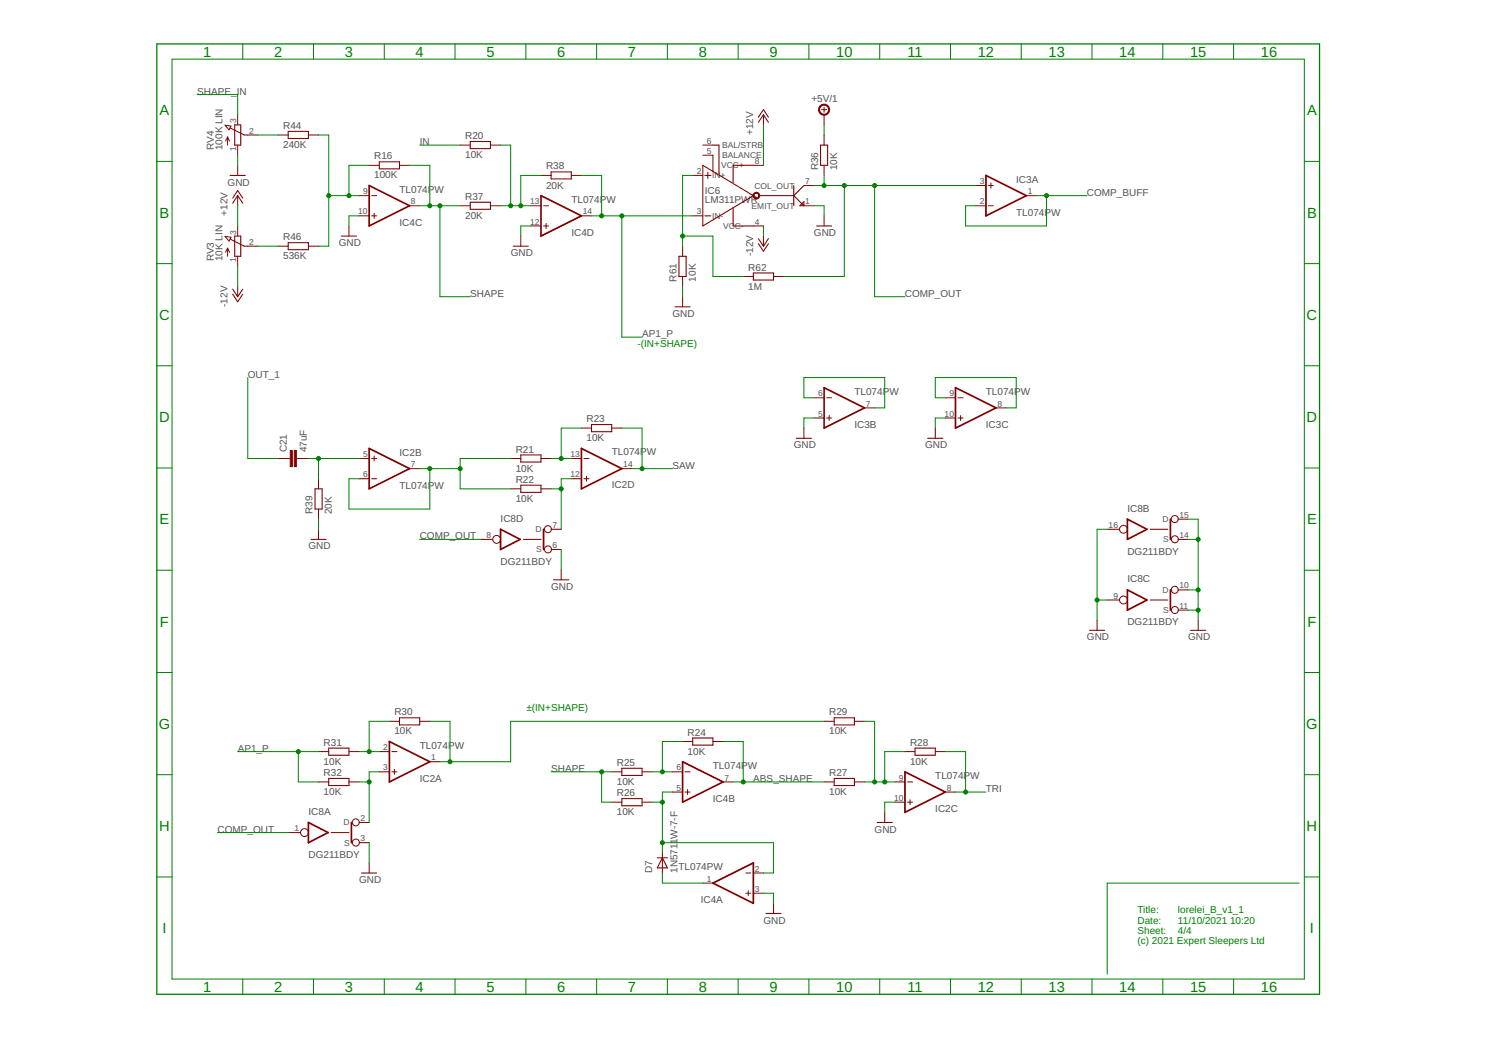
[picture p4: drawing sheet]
<svg xmlns="http://www.w3.org/2000/svg" width="297mm" height="210mm" viewBox="0 0 297 210" stroke-linecap="round" stroke-linejoin="round" font-family="sans-serif">
<g fill="none" stroke="#800000" stroke-width=".34">
<path d="M73.4 36.9l8.1 4-8.1 4.1zM107.6 38.9l8.1 4-8.1 4.1zM196.2 34.9l8 4-8 4zM164 77.1l8 4.1-8 4zM190.1 77.1l8.1 4.1-8.1 4zM73.4 89.2l8.1 4-8.1 4.1zM115.7 89.2l8 4-8 4.1zM99.6 105.3l3.9 2-3.9 2zM108.1 105.3v4M224.3 117.4l3.9 2-3.9 2zM224.3 103.3l3.9 2-3.9 2zM232.9 103.3v4"/>
<path d="M232.9 117.4v4M77.5 147.5l8 4.1-8 4zM135.8 151.6l8 4-8 4zM180 153.6l8.1 4-8.1 4zM61.4 163.6l3.9 2.1-3.9 2zM69.9 163.6v4.1M141.8 175.7l8.1-4v8z"/>
</g>
<g fill="none" stroke="#800000" stroke-width=".2">
<path d="M44.8 24.9l1.2 .2-.4 .7zM45.3 27.3v1.6M45.3 27.3l-.4 .8M45.3 27.3l.4 .8M45.8 25.5l2.8 1.4h2.7M47.3 22.8v2M47.3 28.9v2M47.3 32.9v2M47.3 38.9v2M55.3 26.9h2M61.4 26.9h2M71.4 38.9h2"/>
<path d="M73.4 32.9h2.1M73.9 38.9h1.1M79.5 32.9h2M91.5 28.9h2.1M97.6 28.9h2M107.6 34.9h2M113.7 34.9h2M137.8 34.9h2M139.8 28.9h2M139.8 30.9h2M149.9 32.9h2M151.9 22.8v2"/>
<path d="M159.9 36.9h2M163.4 21.8h1.1M164 21.3v1M164 22.8v2M164 26.9v2M164 32.9v2M194.1 36.9h2.1M196.6 36.9h1.1M197.1 36.4v1M204.2 38.9h2M44.8 47l1.2 .2-.4 .8zM45.3 49.4v1.6"/>
<path d="M45.3 49.4l-.4 .8M45.3 49.4l.4 .8M45.8 47.6l2.8 1.4h2.7M47.3 45v2M47.3 51v2M47.3 57v2M55.3 49h2M61.4 49h2M69.4 45v2M71.4 42.9h2M73.9 42.9h1.1M74.4 42.4v1.1"/>
<path d="M81.5 40.9h2M91.5 40.9h2.1M97.6 40.9h2M103.6 47v2M105.6 40.9h2M105.6 45h2M108.1 40.9h1M108.1 45h1M108.6 44.4v1.1M115.7 42.9h2M135.8 49v2M135.8 55v2"/>
<path d="M135.8 59v2M137.8 42.9h2M147.9 55h2M149.9 45h2M151.9 47v2M153.9 55h2M159.9 40.9h2M164 42.9v2.1M194.1 40.9h2.1M196.6 40.9h1.1M161.9 79.1h2.1M164.5 79.1h1"/>
<path d="M188.1 79.1h2M190.6 79.1h1M55.3 91.2h2.4M58.9 91.2h2.5M63.4 95.2v2.1M71.4 91.2h2M71.4 95.2h2M73.9 91.2h1.1M73.9 95.2h1.1M74.4 90.7v1M81.5 93.2h2M101.6 91.2h2"/>
<path d="M101.6 97.3h2M107.6 91.2h2M107.6 97.3h2M113.7 91.2h2M113.7 95.2h2M115.7 85.2h2M116.2 91.2h1M116.2 95.2h1M116.7 94.7v1M121.7 85.2h2M123.7 93.2h2M159.9 85.2v2"/>
<path d="M161.9 83.2h2.1M164.5 83.2h1M165 82.7v1M172 81.2h2M186.1 85.2v2M188.1 83.2h2M190.6 83.2h1M191.1 82.7v1M198.2 81.2h2M63.4 101.3v2M63.4 105.3v2M95.6 107.3h2.4"/>
<path d="M104.1 107.3h3.5M109.6 105.3h2.1M109.6 109.3h2.1M111.7 113.3v2.1M220.3 105.3h2.4M220.3 119.4h2.4M228.8 105.3h3.5M228.8 119.4h3.5M234.4 107.3h2M234.4 117.4h2M234.4 103.3h2M218.3 123.4v2"/>
<path d="M234.4 121.4h2M238.4 123.4v2M63.4 155.6h2M63.4 149.5h2M69.4 155.6h2M69.4 149.5h2M75.5 153.6h2M75.5 149.5h2M77.5 143.5h2M78 153.6h1M78 149.5h1M78.5 153.1v1"/>
<path d="M83.5 143.5h2M85.5 151.6h2M121.7 153.6h2M121.7 159.6h2M127.7 153.6h2.1M127.7 159.6h2.1M133.8 157.6h2M133.8 153.6h2M135.8 147.5h2M136.3 157.6h1M136.3 153.6h1M136.8 157.1v1"/>
<path d="M141.8 147.5h2M143.8 155.6h2.1M164 155.6h2M164 143.5h2M170 155.6h2M170 143.5h2M178 155.6h2M178 159.6h2M180 149.5h2.1M180.6 155.6h1M180.6 159.6h1M181.1 159.1v1"/>
<path d="M186.1 149.5h2M188.1 157.6h2M57.3 165.7h2.5M65.9 165.7h3.5M71.4 163.6h2M71.4 167.7h2M73.4 171.7v2M131.8 169.7v4M139.8 175.7h2M148.4 177.7h1M148.4 173.7h1M148.9 177.2v1"/>
<path d="M149.9 177.7h2M149.9 173.7h2M153.9 179.7v2M176 161.6v2"/>
<circle cx="98.8" cy="107.3" r=".78"/>
<circle cx="109" cy="105.3" r=".7"/>
<circle cx="109" cy="109.3" r=".7"/>
<circle cx="223.5" cy="119.4" r=".78"/>
<circle cx="223.5" cy="105.3" r=".78"/>
<circle cx="233.7" cy="117.3" r=".7"/>
<circle cx="233.7" cy="103.3" r=".7"/>
<circle cx="233.7" cy="107.3" r=".7"/>
<circle cx="233.7" cy="121.4" r=".7"/>
<circle cx="60.6" cy="165.7" r=".78"/>
<circle cx="70.8" cy="163.6" r=".7"/>
<circle cx="70.8" cy="167.6" r=".7"/>
</g>
<g fill="none" stroke="#800000" stroke-width=".21">
<path d="M45.8 34.9h3M46.3 39.4l1-1.5 1 1.5M46.7 24.8h1.2v4.1h-1.2zM57.3 26.1h4.1v1.5h-4.1zM75.5 32.2h4v1.4h-4zM93.6 28.2h4v1.4h-4zM109.6 34.2h4.1v1.4h-4.1zM139.8 32.9l10.1 6-10.1 6.1zM140.2 34.9h1.2M140.8 34.3v1.2M141.8 30.9v3.2M141.8 28.9h1.2v5.8"/>
<path d="M149.9 32.9h-4v3.4M150.9 24.3l1-1.5 1 1.5M150.9 23.3l1-1.5 1 1.5M151.1 38.9h6.8M157.9 36.9v4M157.9 38.9l2 2M159.9 36.9l-2 2M163.3 28.9h1.4v4h-1.4zM46.3 40.4l1-1.5 1 1.5M46.3 57.5l1 1.5 1-1.5M46.3 58.5l1 1.5 1-1.5M46.7 47h1.2v4h-1.2z"/>
<path d="M57.3 48.3h4.1v1.4h-4.1zM67.9 47h3M93.6 40.2h4v1.4h-4zM102.1 49h3M135.1 51h1.4v4h-1.4zM140.2 42.9h1.2M145.9 41.3v3.7h4M149.9 54.3h4v1.4h-4zM150.9 47.5l1 1.5 1-1.5M150.9 48.5l1 1.5 1-1.5M159.1 40.9l.8-.8v.8zM162.5 45h3"/>
<path d="M134.3 61h3M62.7 97.3h1.4v4h-1.4zM103.6 90.5h4v1.4h-4zM103.6 96.5h4v1.5h-4zM117.7 84.5h4v1.4h-4zM158.4 87.2h3M184.6 87.2h3M61.9 107.3h3M110.2 115.4h3M216.8 125.4h3M236.9 125.4h3M65.4 154.9h4v1.4h-4z"/>
<path d="M65.4 148.8h4v1.5h-4zM79.5 142.8h4v1.4h-4zM123.7 152.9h4v1.4h-4zM123.7 158.9h4v1.4h-4zM137.8 146.8h4v1.5h-4zM166 154.9h4v1.4h-4zM166 142.8h4v1.4h-4zM182.1 148.8h4v1.5h-4zM71.9 173.7h3.1M130.8 170.7h2M131.8 170.7l1 2h-2zM174.5 163.6h3"/>
<path d="M152.4 181.7h3"/>
</g>
<g fill="#800000" stroke="#800000" stroke-width=".2">
<path d="M150 38.5a.66 .66 0 0 1 1 .1 .66 .66 0 0 1-.3 1 .66 .66 0 0 1-.9-.7h.2a.47 .47 0 0 1 .6-.4 .47 .47 0 0 1 .2 .7 .47 .47 0 0 1-.7-.1l-.1-.2h-.2z" fill-rule="evenodd"/>
<path d="M163.2 21a1.1 1.1 0 0 1 1.7 .3 1.1 1.1 0 0 1-.7 1.6 1.1 1.1 0 0 1-1.3-1.1h.1a.9 .9 0 0 1 1.3-.8 .9 .9 0 0 1 .3 1.5 .9 .9 0 0 1-1.5-.4l-.1-.3h-.1v-.3z" fill-rule="evenodd"/>
</g>
<g fill="#800000" stroke="#800000" stroke-width=".2">
<path d="M58.5 89.6h.5v3.2h-.5z"/>
<path d="M57.7 89.6h.5v3.2h-.5z"/>
</g>
<path d="M31.2 8.7h231.3v189.1h-231.3z" fill="none" stroke="#008000" stroke-width=".25"/>
<g fill="none" stroke="#008000" stroke-width=".2">
<path d="M34.2 11.8h225.3v183h-225.3zM39.2 18.8h8.1v4M48.3 8.7v3.1M62.4 8.7v3.1M76.5 8.7v3.1M90.5 8.7v3.1M104.6 8.7v3.1M118.7 8.7v3.1M132.8 8.7v3.1M146.9 8.7v3.1M160.9 8.7v3.1M175 8.7v3.1"/>
<path d="M189.1 8.7v3.1M203.2 8.7v3.1M217.3 8.7v3.1M231.4 8.7v3.1M245.4 8.7v3.1M31.2 32.1h3M47.3 30.9v2M51.3 26.9h4M63.4 26.9h2v22.1h-2M65.4 38.9h6M73.4 32.9h-4v6M81.5 32.9h4v8"/>
<path d="M83.5 28.9h8M99.6 28.9h2v12M107.6 34.9h-4v6M115.7 34.9h4v8M137.8 34.9h-2v14.1M151.9 24.8v8.1M161.9 36.9h32.2M164 24.8v2.1M164 34.9v2M168 36.9v18.1h-12.1M174 36.9v22.1h6M206.2 38.9h10.1"/>
<path d="M208.2 38.9v6.1h-16.1v-4.1h2M259.5 32.1h3M31.2 52.5h3M47.3 40.9v4.1M47.3 53v4M51.3 49h4M71.4 42.9h-2v2.1M83.5 40.9h8M87.5 40.9v18.1h6.1M99.6 40.9h6M105.6 45h-2v2M117.7 42.9h20.1"/>
<path d="M123.7 42.9v24.2h4M135.8 57v2M135.8 47h6v8h6.1M151.9 45v2M161.9 40.9h2.1v2M259.5 52.5h3M31.2 72.8h3M49.3 75.1v16.1h6M161.9 79.1h-2v-4h16.1v6.1h-2M188.1 79.1h-2v-4h16.1v6.1h-2M259.5 72.8h3M31.2 93.1h3"/>
<path d="M61.4 91.2h10M63.4 91.2v4M83.5 93.2h8M85.5 93.2v8.1h-16.1v-6.1h2M101.6 91.2h-10.1v6.1h10.1M109.6 91.2h4.1M109.6 97.3h2.1M113.7 95.2h-2v10.1M115.7 85.2h-4v6M123.7 85.2h4v8M125.7 93.2h8.1M161.9 83.2h-2v2"/>
<path d="M188.1 83.2h-2v2M259.5 93.1h3M31.2 113.5h3M63.4 103.3v2M83.5 107.3h12.1M111.7 109.3v4M218.3 119.4h2M220.3 105.3h-2v18.1M236.4 103.3h2v20.1M236.4 107.3h2M236.4 117.4h2M259.5 113.5h3"/>
<path d="M31.2 133.8h3M236.4 121.4h2M259.5 133.8h3M31.2 154.1h3M47.3 149.5h16.1M59.4 149.5v6.1h4M71.4 155.6h2M71.4 149.5h4.1M75.5 153.6h-2.1v10M77.5 143.5h-4.1v6M85.5 143.5h4v8.1M109.6 153.6h12.1"/>
<path d="M119.7 153.6v6h2M129.8 159.6h2M129.8 153.6h4M133.8 157.6h-2v12.1M135.8 147.5h-4v6.1M143.8 147.5h4.1v8.1M145.9 155.6h18.1M164 143.5h-62.4v8.1h-14.1M172 143.5h2v12.1M172 155.6h6M178 159.6h-2v2M180 149.5h-4v6.1"/>
<path d="M188.1 149.5h4v8.1M190.1 157.6h6.1M259.5 154.1h3M31.2 174.5h3M43.3 165.7h14M73.4 167.7v4M131.8 167.7h22.1v6h-2M131.8 173.7v2h8M151.9 177.7h2v2M258.5 175.7h-38.2v18.1M259.5 174.5h3M48.3 194.8v3"/>
<path d="M62.4 194.8v3M76.5 194.8v3M90.5 194.8v3M104.6 194.8v3M118.7 194.8v3M132.8 194.8v3M146.9 194.8v3M160.9 194.8v3M175 194.8v3M189.1 194.8v3M203.2 194.8v3M217.3 194.8v3"/>
<path d="M231.4 194.8v3M245.4 194.8v3"/>
</g>
<g fill="#008000" stroke="#008000" stroke-width=".2">
<circle cx="208.2" cy="38.9" r=".4"/>
<circle cx="218.3" cy="119.4" r=".4"/>
<circle cx="238.4" cy="107.3" r=".4"/>
<circle cx="238.4" cy="117.4" r=".4"/>
<circle cx="238.4" cy="121.4" r=".4"/>
<circle cx="164" cy="36.9" r=".4"/>
<circle cx="174" cy="36.9" r=".4"/>
<circle cx="168" cy="36.9" r=".4"/>
<circle cx="119.7" cy="42.9" r=".4"/>
<circle cx="123.7" cy="42.9" r=".4"/>
<circle cx="59.4" cy="149.5" r=".4"/>
<circle cx="65.4" cy="38.9" r=".4"/>
<circle cx="69.4" cy="38.9" r=".4"/>
<circle cx="85.5" cy="40.9" r=".4"/>
<circle cx="87.5" cy="40.9" r=".4"/>
<circle cx="119.7" cy="153.6" r=".4"/>
<circle cx="103.6" cy="40.9" r=".4"/>
<circle cx="101.6" cy="40.9" r=".4"/>
<circle cx="91.5" cy="93.2" r=".4"/>
<circle cx="85.5" cy="93.2" r=".4"/>
<circle cx="111.7" cy="91.2" r=".4"/>
<circle cx="111.7" cy="97.3" r=".4"/>
<circle cx="127.7" cy="93.2" r=".4"/>
<circle cx="131.8" cy="153.6" r=".4"/>
<circle cx="131.8" cy="159.6" r=".4"/>
<circle cx="131.8" cy="167.7" r=".4"/>
<circle cx="147.9" cy="155.6" r=".4"/>
<circle cx="176" cy="155.6" r=".4"/>
<circle cx="174" cy="155.6" r=".4"/>
<circle cx="192.1" cy="157.6" r=".4"/>
<circle cx="73.4" cy="149.5" r=".4"/>
<circle cx="89.5" cy="151.6" r=".4"/>
<circle cx="73.4" cy="155.6" r=".4"/>
<circle cx="63.4" cy="91.2" r=".4"/>
<circle cx="135.8" cy="47" r=".4"/>
</g>
<g font-size="2.9" fill="#008000">
<text x="40.5" y="11.3">1</text>
<text x="54.5" y="11.3">2</text>
<text x="68.6" y="11.3">3</text>
<text x="82.7" y="11.3">4</text>
<text x="96.8" y="11.3">5</text>
<text x="110.9" y="11.3">6</text>
<text x="124.9" y="11.3">7</text>
<text x="139" y="11.3">8</text>
<text x="153.1" y="11.3">9</text>
<text x="166.4" y="11.3">10</text>
<text x="180.6" y="11.3">11</text>
<text x="194.5" y="11.3">12</text>
<text x="208.6" y="11.3">13</text>
<text x="222.7" y="11.3">14</text>
<text x="236.8" y="11.3">15</text>
<text x="250.9" y="11.3">16</text>
<text x="31.7" y="23">A</text>
<text x="260" y="23">A</text>
<text x="31.7" y="43.3">B</text>
<text x="260" y="43.3">B</text>
<text x="31.6" y="63.6">C</text>
<text x="260" y="63.6">C</text>
<text x="31.6" y="84">D</text>
<text x="260" y="84">D</text>
<text x="31.7" y="104.3">E</text>
<text x="260" y="104.3">E</text>
<text x="31.8" y="124.7">F</text>
<text x="260.1" y="124.7">F</text>
<text x="31.6" y="145">G</text>
<text x="259.9" y="145">G</text>
<text x="31.6" y="165.3">H</text>
<text x="260" y="165.3">H</text>
<text x="32.3" y="185.7">I</text>
<text x="260.6" y="185.7">I</text>
<text x="40.5" y="197.4">1</text>
<text x="54.5" y="197.4">2</text>
<text x="68.6" y="197.4">3</text>
<text x="82.7" y="197.4">4</text>
<text x="96.8" y="197.4">5</text>
<text x="110.9" y="197.4">6</text>
<text x="124.9" y="197.4">7</text>
<text x="139" y="197.4">8</text>
<text x="153.1" y="197.4">9</text>
<text x="166.4" y="197.4">10</text>
<text x="180.6" y="197.4">11</text>
<text x="194.5" y="197.4">12</text>
<text x="208.6" y="197.4">13</text>
<text x="222.7" y="197.4">14</text>
<text x="236.8" y="197.4">15</text>
<text x="250.9" y="197.4">16</text>
</g>
<g font-size="2" fill="#505050">
<text x="39.2" y="18.8">SHAPE_IN</text>
<text x="161.4" y="20.3">+5V/1</text>
<text x="42.6" y="29.9" transform="rotate(-90 42.6 29.9)">RV4</text>
<text x="44.3" y="29.9" transform="rotate(-90 44.3 29.9)">100K LIN</text>
<text x="56.3" y="29.5">240K</text>
<text x="56.3" y="25.7">R44</text>
<text x="83.5" y="28.9">IN</text>
<text x="92.6" y="27.7">R20</text>
<text x="149.9" y="26.9" transform="rotate(-90 149.9 26.9)">+12V</text>
<text x="74.4" y="35.5">100K</text>
<text x="74.4" y="31.7">R16</text>
<text x="92.6" y="31.5">10K</text>
<text x="108.6" y="33.7">R38</text>
<text x="162.8" y="33.9" transform="rotate(-90 162.8 33.9)">R36</text>
<text x="166.6" y="33.9" transform="rotate(-90 166.6 33.9)">10K</text>
<text x="45.3" y="36.9">GND</text>
<text x="79.5" y="38.3">TL074PW</text>
<text x="92.6" y="39.7">R37</text>
<text x="108.6" y="37.5">20K</text>
<text x="113.7" y="40.3">TL074PW</text>
<text x="140.2" y="40.4">LM311PWR</text>
<text x="140.2" y="38.6">IC6</text>
<text x="202.2" y="36.4">IC3A</text>
<text x="216.3" y="38.9">COMP_BUFF</text>
<text x="45.3" y="42.9" transform="rotate(-90 45.3 42.9)">+12V</text>
<text x="56.3" y="47.8">R46</text>
<text x="79.5" y="44.9">IC4C</text>
<text x="92.6" y="43.5">20K</text>
<text x="113.7" y="46.9">IC4D</text>
<text x="161.9" y="47">GND</text>
<text x="202.2" y="42.9">TL074PW</text>
<text x="42.6" y="52" transform="rotate(-90 42.6 52)">RV3</text>
<text x="44.3" y="52" transform="rotate(-90 44.3 52)">10K LIN</text>
<text x="56.3" y="51.6">536K</text>
<text x="67.4" y="49">GND</text>
<text x="101.6" y="51">GND</text>
<text x="148.9" y="53.8">R62</text>
<text x="149.9" y="51" transform="rotate(-90 149.9 51)">-12V</text>
<text x="93.6" y="59">SHAPE</text>
<text x="134.6" y="56" transform="rotate(-90 134.6 56)">R61</text>
<text x="138.4" y="56" transform="rotate(-90 138.4 56)">10K</text>
<text x="148.9" y="57.6">1M</text>
<text x="180" y="59">COMP_OUT</text>
<text x="45.3" y="61" transform="rotate(-90 45.3 61)">-12V</text>
<text x="133.8" y="63.1">GND</text>
<text x="127.8" y="67.1">AP1_P</text>
<text x="49.3" y="75.1">OUT_1</text>
<text x="116.7" y="84">R23</text>
<text x="170" y="78.6">TL074PW</text>
<text x="196.1" y="78.6">TL074PW</text>
<text x="116.7" y="87.8">10K</text>
<text x="157.9" y="89.2">GND</text>
<text x="170" y="85.1">IC3B</text>
<text x="184.1" y="89.2">GND</text>
<text x="196.1" y="85.1">IC3C</text>
<text x="57" y="90" transform="rotate(-90 57 90)">C21</text>
<text x="61.1" y="90" transform="rotate(-90 61.1 90)">47uF</text>
<text x="79.5" y="90.7">IC2B</text>
<text x="102.6" y="93.8">10K</text>
<text x="102.6" y="90">R21</text>
<text x="121.7" y="90.6">TL074PW</text>
<text x="133.8" y="93.2">SAW</text>
<text x="79.5" y="97.3">TL074PW</text>
<text x="102.6" y="99.9">10K</text>
<text x="102.6" y="96.1">R22</text>
<text x="121.7" y="97.2">IC2D</text>
<text x="224.3" y="101.8">IC8B</text>
<text x="62.2" y="102.3" transform="rotate(-90 62.2 102.3)">R39</text>
<text x="66" y="102.3" transform="rotate(-90 66 102.3)">20K</text>
<text x="83.5" y="107.3">COMP_OUT</text>
<text x="99.6" y="103.8">IC8D</text>
<text x="61.4" y="109.3">GND</text>
<text x="99.6" y="112.3">DG211BDY</text>
<text x="224.3" y="110.3">DG211BDY</text>
<text x="109.6" y="117.4">GND</text>
<text x="224.3" y="115.9">IC8C</text>
<text x="224.3" y="124.4">DG211BDY</text>
<text x="216.3" y="127.4">GND</text>
<text x="236.4" y="127.4">GND</text>
<text x="78.5" y="142.3">R30</text>
<text x="165" y="142.3">R29</text>
<text x="47.3" y="149.5">AP1_P</text>
<text x="64.4" y="148.4">R31</text>
<text x="78.5" y="146.1">10K</text>
<text x="83.5" y="149">TL074PW</text>
<text x="136.8" y="146.4">R24</text>
<text x="165" y="146.1">10K</text>
<text x="181.1" y="148.4">R28</text>
<text x="64.4" y="152.2">10K</text>
<text x="64.4" y="154.4">R32</text>
<text x="83.5" y="155.5">IC2A</text>
<text x="109.6" y="153.6">SHAPE</text>
<text x="122.7" y="152.4">R25</text>
<text x="136.8" y="150.2">10K</text>
<text x="141.8" y="153">TL074PW</text>
<text x="149.9" y="155.6">ABS_SHAPE</text>
<text x="165" y="154.4">R27</text>
<text x="181.1" y="152.2">10K</text>
<text x="186.1" y="155">TL074PW</text>
<text x="64.4" y="158.2">10K</text>
<text x="122.7" y="156.2">10K</text>
<text x="122.7" y="158.4">R26</text>
<text x="141.8" y="159.5">IC4B</text>
<text x="165" y="158.2">10K</text>
<text x="186.1" y="161.5">IC2C</text>
<text x="196.1" y="157.6">TRI</text>
<text x="43.3" y="165.6">COMP_OUT</text>
<text x="61.4" y="162.1">IC8A</text>
<text x="122.7" y="162.2">10K</text>
<text x="174" y="165.6">GND</text>
<text x="61.4" y="170.7">DG211BDY</text>
<text x="129.8" y="173.7" transform="rotate(-90 129.8 173.7)">D7</text>
<text x="134.8" y="173.7" transform="rotate(-90 134.8 173.7)">1N5711W-7-F</text>
<text x="135" y="173.1">TL074PW</text>
<text x="71.4" y="175.7">GND</text>
<text x="139.4" y="179.6">IC4A</text>
<text x="151.9" y="183.7">GND</text>
</g>
<g font-size="2" fill="#008000">
<text x="126.8" y="69.1">-(IN+SHAPE)</text>
<text x="104.7" y="141.5">±(IN+SHAPE)</text>
<text x="226.3" y="181.7">Title:</text>
<text x="226.3" y="183.7">Date:</text>
<text x="226.3" y="185.8">Sheet:</text>
<text x="234.4" y="181.7">lorelei_B_v1_1</text>
<text x="234.4" y="183.7">11/10/2021</text>
<text x="234.4" y="185.8">4/4</text>
<text x="244.7" y="183.7">10:20</text>
<text x="226.3" y="187.8">(c) 2021 Expert Sleepers Ltd</text>
</g>
<g font-size="1.7" fill="#505050">
<text x="47" y="24.6" transform="rotate(-90 47 24.6)">3</text>
<text x="49.6" y="26.6">2</text>
<text x="140.6" y="28.6">6</text>
<text x="143.7" y="29.5">BAL/STRB</text>
<text x="47" y="30.1" transform="rotate(-90 47 30.1)">1</text>
<text x="138.6" y="34.6">2</text>
<text x="140.6" y="30.6">5</text>
<text x="141.7" y="35.5">IN+</text>
<text x="143.5" y="33.5">VCC+</text>
<text x="143.7" y="31.5">BALANCE</text>
<text x="150.2" y="32.6">8</text>
<text x="72.2" y="38.6">9</text>
<text x="81.8" y="40.7">8</text>
<text x="105.5" y="40.7">13</text>
<text x="149.5" y="41.5">EMIT_OUT</text>
<text x="150.1" y="37.5">COL_OUT</text>
<text x="160.2" y="40.7">1</text>
<text x="160.2" y="36.6">7</text>
<text x="194.9" y="40.7">2</text>
<text x="194.9" y="36.6">3</text>
<text x="204.5" y="38.6">1</text>
<text x="47" y="46.7" transform="rotate(-90 47 46.7)">3</text>
<text x="71.3" y="42.7">10</text>
<text x="105.5" y="44.7">12</text>
<text x="116" y="42.7">14</text>
<text x="138.6" y="42.7">3</text>
<text x="141.7" y="43.5">IN-</text>
<text x="143.9" y="45.6">VCC-</text>
<text x="150.2" y="44.7">4</text>
<text x="47" y="52.2" transform="rotate(-90 47 52.2)">1</text>
<text x="49.6" y="48.7">2</text>
<text x="162.7" y="78.9">6</text>
<text x="162.7" y="82.9">5</text>
<text x="172.3" y="80.9">7</text>
<text x="187.9" y="82.9">10</text>
<text x="188.9" y="78.9">9</text>
<text x="198.4" y="80.9">8</text>
<text x="72.2" y="95">6</text>
<text x="72.2" y="90.9">5</text>
<text x="81.8" y="92.9">7</text>
<text x="113.5" y="90.9">13</text>
<text x="113.5" y="95">12</text>
<text x="124" y="92.9">14</text>
<text x="96.8" y="107">8</text>
<text x="106.6" y="105.9">D</text>
<text x="109.9" y="105">7</text>
<text x="220.6" y="105">16</text>
<text x="231.3" y="103.9">D</text>
<text x="231.4" y="107.9">S</text>
<text x="234.6" y="103">15</text>
<text x="234.6" y="107">14</text>
<text x="106.7" y="109.9">S</text>
<text x="109.9" y="109">6</text>
<text x="221.5" y="119.1">9</text>
<text x="231.3" y="118">D</text>
<text x="234.6" y="117.1">10</text>
<text x="231.4" y="122">S</text>
<text x="234.6" y="121.1">11</text>
<text x="76.3" y="149.3">2</text>
<text x="76.3" y="153.3">3</text>
<text x="85.8" y="151.3">1</text>
<text x="134.6" y="153.3">6</text>
<text x="144.1" y="155.3">7</text>
<text x="178.8" y="155.3">9</text>
<text x="134.6" y="157.3">5</text>
<text x="177.9" y="159.3">10</text>
<text x="188.4" y="157.3">8</text>
<text x="58.6" y="165.4">1</text>
<text x="68.4" y="164.2">D</text>
<text x="71.7" y="163.3">2</text>
<text x="71.7" y="167.4">3</text>
<text x="68.5" y="168.3">S</text>
<text x="150.2" y="173.4">2</text>
<text x="140.6" y="175.4">1</text>
<text x="150.2" y="177.4">3</text>
</g>
</svg>
